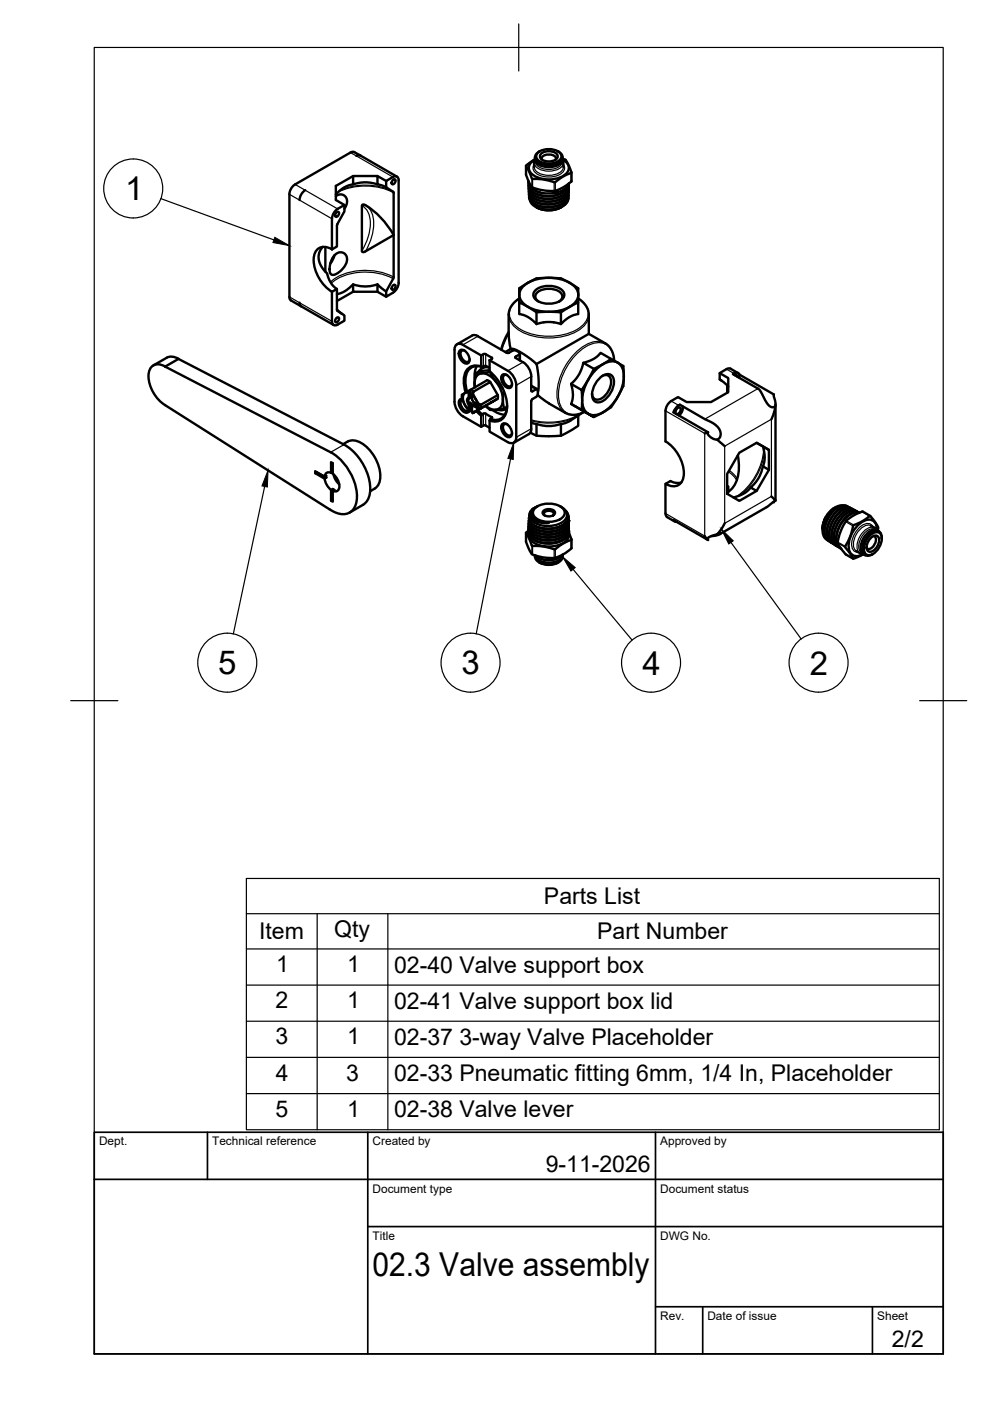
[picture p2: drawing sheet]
<svg xmlns="http://www.w3.org/2000/svg" width="210mm" height="297mm" viewBox="0 0 210 297" stroke-linecap="round" stroke-linejoin="round" font-family="sans-serif">
<!-- layer: Visible Narrow -->
<g fill="none" stroke="#000" stroke-width=".25">
<path d="M62.6 39.1l9 5.2M74.3 32.3l9 5.2M111.5 35.2v1.8M112.8 37.8v1.9M112.9 37.9v1.9M113.3 34.9a1.52 1.52 0 0 0 1 2.2 5 5 0 0 0 5-.6 1.23 1.23 0 0 0 .2-1.6M113.3 34.5a2.37 2.37 0 0 0 2.4 1.7 3.7 3.7 0 0 0 3.7-1.3l.1-.4M113.3 35.4a2.37 2.37 0 0 0 2.4 1.7 3.7 3.7 0 0 0 3.7-1.3l.1-.4M113.5 34.2a1.87 1.87 0 0 0 1.8 1.6 3.8 3.8 0 0 0 3.7-.9l.2-.7M117.5 38.6v1.9M117.8 38.6v1.8M121.1 36.7v1.8"/>
<path d="M61.4 41.2l9 5.2M71.6 40.8a13.3 13.3 0 0 1 11.9 .1M72.1 40.4a13.3 13.3 0 0 1 11.3 .3M76.7 43.6a4.3 4.3 0 0 1 1.8 4.5l-.7 2.9-1.1 2.2M77.5 43.5a4.5 4.5 0 0 1 1.7 4.4 12.4 12.4 0 0 1-1.7 5.4M83.4 59.1a12.8 12.8 0 0 0-12.6 .5l-.6 .5M83.5 58.8a13 13 0 0 0-12.9 .5l-.5 .5M61.4 62.9l9 5.2M101.3 71.3l-3.2 1.8M102.5 75.1v2.5M103 75.1v2.5M104.2 75.8v.3"/>
<path d="M107.8 70.8l-.8 1.7-.6 1.7M107.9 66.8a4.5 4.5 0 0 0 2.9 3.7 12.8 12.8 0 0 0 12.7-1.1 3.6 3.6 0 0 0 1.4-2.6M109.3 75.6v.3M110.1 75.2v1.1M110.1 63.3a3.5 3.5 0 0 0-1.6 4.8 9.2 9.2 0 0 0 7.3 3.2 10.8 10.8 0 0 0 7.9-2.5 3.2 3.2 0 0 0-.3-4.9l-.8-.6M110.9 76.8l-3.2 1.8M112.6 79.8l-3.1 1.9M128.3 72.8a4.5 4.5 0 0 0-4.6 .6 12.7 12.7 0 0 0-5.5 11.6 3.6 3.6 0 0 0 1.6 2.5M130.2 76.5a3.5 3.5 0 0 0-3.3-3.9 9.2 9.2 0 0 0-6.5 4.8 10.7 10.7 0 0 0-1.7 8.1 3.2 3.2 0 0 0 4.4 2.2l.9-.4M154 78.3l1.6 .9M72.9 94.3l-2.8 1.6M102.5 87.7v2.5"/>
<path d="M103 87.7v2.5M104.2 88.5v.2M112.6 82.8l.3 .2M112.6 82l1 .6M112.6 90.9l-3.1 1.8M122.6 88.1a13.1 13.1 0 0 1-10 1.1M122.9 87.7a13.1 13.1 0 0 1-10.2 1.3M141.1 87.1l8.3 4.8v21.8l-8.3-4.8M142.3 85l1.6 .9M153.6 94.6l10-5.7v16.3l-10 5.8zM154.6 99.7l1.2 1.1 .5 .7M160.7 82.4l-11.3 6.5"/>
<path d="M161.9 95.2a13.3 13.3 0 0 1-5.8 10.1M162.1 95.8a13.4 13.4 0 0 1-5.4 9.3M111.5 113v1.9M112.8 115.7v1.8M112.9 115.7v1.9M117.5 116.5v1.8M117.8 116.4v1.9M119.1 117.7a4.4 4.4 0 0 1-5.4 .1M121.1 114.5v1.8M154.4 100l.9 .7 .9 1.2M177.6 114.9l1.6 .9M177.6 115.1l1.6 .9"/>
<path d="M179.3 110.6l1.6 .9M179.3 117.5l1.6 .9M179.4 110.4l1.6 .9M182.8 108.5l1.6 .9M184.7 111.5a2.37 2.37 0 0 0-2.7 1.2 3.7 3.7 0 0 0-.7 3.9l.3 .2M185.1 111.7a1.52 1.52 0 0 0-2.5-.2 5 5 0 0 0-1.9 4.7 1.23 1.23 0 0 0 1.3 .9M185.4 111.9a2.37 2.37 0 0 0-2.7 1.2 3.7 3.7 0 0 0-.7 3.9l.3 .3M185.6 112.3a1.87 1.87 0 0 0-2.3 .8 3.8 3.8 0 0 0-1.1 3.6l.6 .5"/>
</g>
<!-- layer: Visible -->
<g fill="none" stroke="#000" stroke-width=".51">
<path d="M74.9 39.1l-.9 .2-1.1 .5-1.7 1.4M74.9 37.3l-3.7 2.1v3l1.8 1.1M75.6 33h.8l7.8 4.5M76.3 32.9l-1.3-.7-.6 .1-12.1 7-.6 .7-.3 1v22.4l.3 .3 9 5.2M80 37.3h-5.1v1.8l2.2-.4h1.5l1.4 .4M81.9 38.4l-1.9-1.1v1.8l.9 .2 1 .4M83.2 38.2l.2-.2 .4 .1a.66 .66 0 0 1-.1 .7 .66 .66 0 0 1-.6 .2zM111.5 35.2v1.8l1 2.3a1.16 1.16 0 0 0 1.2 .7l3 .5h.9l1.1-.4 2.5-1.6v-1.9M112.1 38.4l.1 .8 .3 .6 .7 .5 1.2 .5M112.1 39.3h.1M112.1 38.6a2.76 2.76 0 0 0 2.4 2.2M112.1 39l.2 1 .8 .8 1.3 .5 1.5 .3 1.9-.2 .9-.4 1.3-.8 .5-.9-.8 .9-1.6 .6"/>
<path d="M113.4 33.4v.4M113.4 33.9l-.2 .5v1M113.4 33.8a2.24 2.24 0 0 0 2.3 1.6 3.5 3.5 0 0 0 3.5-1.3l.1-.3M113.4 33.8a1.81 1.81 0 0 0-1.3 1.6 1.81 1.81 0 0 0 1.1 1.8 6.3 6.3 0 0 0 6.8-.3 1.76 1.76 0 0 0-.7-3.1M114 32.4a3.6 3.6 0 0 1 5 .4 1.61 1.61 0 0 1-1.8 1.8l-1.1 .1a2.26 2.26 0 0 1-2.4-1.6zM114.4 32.1a1.3 1.3 0 0 0-.9 1.2 1.3 1.3 0 0 0 .8 1.2 4.4 4.4 0 0 0 4.6-.3 1.19 1.19 0 0 0-.5-2M114.7 32.7a2.5 2.5 0 0 1 3.5 .3 1.54 1.54 0 0 1-1.8 1.2 1.54 1.54 0 0 1-1.9-1.2zM114.9 33.8a1.19 1.19 0 0 1 1.5-1 1.19 1.19 0 0 1 1.5 1M118.2 32.1l.2 .1M119.3 33.6l.6 .3 1.1 2.2a.42 .42 0 0 1 .2 .5 .42 .42 0 0 1-.6 .2l-1.2 .6-1.2 .8a.83 .83 0 0 1-1.3 .2l-1.9-.4-1.6-.1a.61 .61 0 0 1-.6 0 .61 .61 0 0 1-.3-.6l-1-2.2 1.9-1.3M119.3 33.9l.1 .4v1.1M119.3 33.4v.4"/>
<path d="M120.5 39.9l-.1 1.1-.9 .8-1.5 .7-1.5 .2-2.1-.2-1.3-.5-.8-.8-.1-1M120.6 39.7l-.4 1-.7 .6-1.3 .6-1.8 .3-1.5-.1-1.4-.5-.9-.6-.4-.5-.1-.6M120.6 39.3l-.2 .9-.6 .9-1.5 .7-1.6 .3h-1.5l-1.9-.6-1-.9-.2-1M120.6 39.6v.1M120.6 38.9l-.5 .9-.6 .5M120.6 38.9l-.2 .9-.8 .8-1.1 .6-1.9 .4-1.6-.1-1.7-.6-.9-.7-.3-.9M64.7 40.3a2.65 2.65 0 0 0-1.2 2.1M68.4 52.4l-.7 1.1-.2 1.1 .3 1.1 .8 1.5a2.97 2.97 0 0 1 1.1 1.9l.8 1.3 .9 .9M69 52.4v5.2M70.4 52.9a2.38 2.38 0 0 0-2.8-.3 2.38 2.38 0 0 0-1.1 2.5 8.5 8.5 0 0 0 3.9 6.8M70.8 54.3a1.54 1.54 0 0 1 2.2-.6 1.54 1.54 0 0 1 .3 2.3l-.9 1.3-1 .7a.9 .9 0 0 1-1.2 .2 .9 .9 0 0 1-.3-1.1l.1-1.2zM70.9 54.1l-.2 .8-.7 1"/>
<path d="M71.2 41.6l.4-.3 .7-.1 .5 .1 .5 .5 .3 .6v.6l-.6 1.2M71.3 45.1l.2-.2 .3 .1a.66 .66 0 0 1 0 .7 .66 .66 0 0 1-.7 .2zM71.6 44.3a2.65 2.65 0 0 0-1.2 2.1v6.5l1-.6v-4.5l1.6-3v-1.3l-1.4 .8M77.5 43.5l-.5-.1-.3 .2 .1 9.7 .6 .1 6.1-3.6a17.6 17.6 0 0 0-6-6.3M83.5 40.9v17.9l-1.6 3v1.1a3.8 3.8 0 0 0 2.6-2.5v-.4M83.5 40.9l-1.6-1.2v-1.3l1.4-.9a.74 .74 0 0 1 .9 0 .74 .74 0 0 1 .3 .7v21.8M112.2 41.1h.1M112.2 41.7h.1M113.6 43.8l1.1 .5 1.3 .2 1.4-.1 1.5-.4M113.9 44l.1 .1M117.9 40.8l.2 .5M118.1 40.8l-1.4 .2-2.3-.2"/>
<path d="M118.1 40.7h.1M118.9 44l-1 .3M118.9 44a5.3 5.3 0 0 1-4.9 .1M119.1 43.9l-.9 .4-1.4 .3-1.8-.2-1.2-.4M120.5 41.7a2.52 2.52 0 0 1-2.3 2.5l-1.5 .3-2.3-.3-1.4-.7-.5-.6-.1-.6M120.5 41.1l-.2 1-.7 .9-1.3 .6-1.6 .3-1.6-.1-1.7-.5-1-.9-.2-1M120.5 42l-.1 .7-.3 .4-1.2 .9M120.5 41.4v.1a3.5 3.5 0 0 1-3.5 2.4h-1.3l-1.8-.4-1.3-.8-.4-1M120.5 40.5l-.2 1.1-.9 .9-1.6 .6-1.5 .2-1.6-.1-1.5-.6-.9-.9-.1-.9M120.5 40.9a3.3 3.3 0 0 1-3.2 2.4h-1.9l-1.7-.4-1.1-.8-.4-1M120.5 40.8h.1M120.6 40.2l-.4 1-.8 .8-1.4 .5-1.4 .3-1.5-.1-1.6-.5-1.1-.8-.3-.9"/>
<path d="M120.6 40.2h.1M35 77.7a2.16 2.16 0 0 0-2.5-.2 2.16 2.16 0 0 0-1 2.3 7.8 7.8 0 0 0 3.5 6.1M37.9 76.1a2.59 2.59 0 0 0-2.5-.3l-2.9 1.7M63.5 64.2l.4 .8M70.4 61.9l1-.6 .1 4.5 1.5 1.1v1.1l-1.4 .8a.74 .74 0 0 1-.9 .1 .74 .74 0 0 1-.3-.8zM71.3 67.5l.2-.2 .3 .1a.66 .66 0 0 1 0 .6 .66 .66 0 0 1-.7 .3zM71.4 65.6l1.2 1M74.9 60.3v1.6h5.1M74.9 61.9l-3.5 1.9M80 60.3l-2.4 .4-2-.2a.81 .81 0 0 0-1.2 .2l-1.6 1.2-1.4 .5M81.9 61.8l-1.9-1.5v1.6l1.9 1M83.2 60.6l.2-.2 .4 .1a.66 .66 0 0 1-.1 .6 .66 .66 0 0 1-.6 .3z"/>
<path d="M97.5 74.3a1.39 1.39 0 0 1 1.8 1.1 1.24 1.24 0 0 1-.2 1.7 2 2 0 0 1-1.6-2.8zM98.5 74.4l-.3-.1a1.1 1.1 0 0 0-.2 1.8 .97 .97 0 0 0 1.5 .4l.1-.3M100.1 71.2l-3.2 1.8M100.1 71.1a1.25 1.25 0 0 1 1.2 .2l6.1 3.5M100.9 79.1l-.3 1.9 .1 1.1M101.1 77.6l-.4 1.3v1.5M102 77.7v-2.3l-3.9-2.3a1.08 1.08 0 0 0-1.2-.1 1.08 1.08 0 0 0-.5 1.1v11.1a3.9 3.9 0 0 0 1.7 3.1l3.9 2.2v-2.4M102 77.7l.2 .1M102 77.7a2.62 2.62 0 0 0-3.7 2.6l.1 1.4 .3 1.5M102.2 77.8l.8-.2 .8 .4M102.2 77.8a2.5 2.5 0 0 0-3.5 2.5v1.3l.3 1.5M102.5 75.1h.5"/>
<path d="M102.5 75.1l-.5 .3M102.5 77.9l-.3 .2M103 75.1l1.2 .7M103.1 77.7l-.6 .2M103.6 77.9a1.84 1.84 0 0 0-2.1 .9M103.8 78.5l-2.1 .2-.8 .4M103.8 76.4v2.3a9.9 9.9 0 0 1 3.7 8.3 2.56 2.56 0 0 1-3.7 2.2M103.8 76.4l3.9 2.2M103.9 78.9l1 1.8 1.7 1.6M103.9 78.8l-1.9 .4-1.1-.1M104.3 75.8v.3l-.5 .3M106.5 79.5a1.39 1.39 0 0 1 1.8 1.1 1.24 1.24 0 0 1-.2 1.7 2 2 0 0 1-1.6-2.8z"/>
<path d="M107.1 74.6l1.3-.7 .9 .2 2.3 1.4 2.1 1.7M107.4 74.8h.5l.7-.4a1.28 1.28 0 0 1 1.6 .6l-.1 .2M107.5 79.5h-.3a1.1 1.1 0 0 0-.2 1.8 .97 .97 0 0 0 1.5 .4l.1-.3M107.7 78.6a3.9 3.9 0 0 1 1.8 3.1v11a1.08 1.08 0 0 1-.6 1.2 1.08 1.08 0 0 1-1.2-.2M107.8 70.4l-.9 1.8-.6 1.9M109.3 75.6v.3M109.3 75.9l1.6 .9M110.1 75.2l-.8 .4M110.1 64.1l1.8 1 1.8 1.1v2.5l-1.8-1.5-.9-.4-.9-.2v-4.6a.98 .98 0 0 1 .7-1.3l.7-.5a6.1 6.1 0 0 1 4.9-1.3h.3a6.8 6.8 0 0 1 5 1.6l.2 .2a1.1 1.1 0 0 1 .7 1.5v1.9M110.1 63.3l-.8 .6-.8 .9a3.3 3.3 0 0 0-.7 2l.1 4.5 .4 2.7M110.2 74.9v1.5M110.9 76.8a3.8 3.8 0 0 1 1.7 3v3l.3 .2 .7-.4"/>
<path d="M110.9 60.7a9 9 0 0 1 10.9 0 2.45 2.45 0 0 1-.5 4 9.2 9.2 0 0 1-10.4-.4 2.36 2.36 0 0 1 0-3.6zM113.6 61.5a4.6 4.6 0 0 1 5.9 .4 1.62 1.62 0 0 1-1.4 2.2 4.5 4.5 0 0 1-4.9-1 1.23 1.23 0 0 1 .4-1.6zM113.7 66.2h5.2v2.5l-2.2-.4-1.7 .1-1.3 .3M113.7 77.2l.5 3.5-.2 2.4M114.2 63.9a1.21 1.21 0 0 1-.7-1.2 1.21 1.21 0 0 1 .9-1 4 4 0 0 1 4.7 .7 1.16 1.16 0 0 1-.6 1.5M115.3 68.3h.1M117.4 68.3h.1M118.9 66.2l1.9-1.1 1.8-1v2.5l-.9 .2-.9 .4-1.9 1.5M122.6 63.3l1.4 1.2a3.4 3.4 0 0 1 .8 2.3v4l4.2 2.5 .9 1.6 .3 1.6M123.7 76.9l-.9 2.5-1.7 2M124.9 70.8l-11.1 6.4M125.9 78.2l-1.2 2.3-1.4 2.2"/>
<path d="M126.4 78.3a4.6 4.6 0 0 1 4.1-1.6 3.2 3.2 0 0 1 1.7 3.7 9.3 9.3 0 0 1-5.5 7.5 2.45 2.45 0 0 1-3.2-2.4 9.5 9.5 0 0 1 2.9-7.2zM127.7 79.7a1.23 1.23 0 0 1 1.4 0 1.23 1.23 0 0 1 .5 1.3 4 4 0 0 1-3 3.7 1.18 1.18 0 0 1-1.1-1.2M129.6 76.1l-2.2 1.4-1.5 .7-2.2-1.3 2.3-.9 1.3-1.2 4.1 2.4a1.12 1.12 0 0 1 .8 1.5v.5a6.2 6.2 0 0 1-1.2 4.9l-.2 .3a7.5 7.5 0 0 1-4.1 3.7l-.8 .3M152.6 79.1l1.8 1.1v2.9l-3.7 2.1h-5.1l-1.9-1a3.4 3.4 0 0 0-2.6 2.9v6.5a8.2 8.2 0 0 1 3.8 7.6 2.15 2.15 0 0 1-3 1.7l-.8-.3M155.6 79.2l-.2 .1 5.4 3.2 .4 .4 1.4 2.6 .6 .6a.87 .87 0 0 0 1.2 0M155.6 79.2a.72 .72 0 0 1 1.2 .2M155.8 79.5l.4 .1 .1 .3M156.5 79.1l-1.6-.9-.9 .1-1.4 .8v1.3l.5 .4M35 85.9l34.9 22.1a4 4 0 0 0 4.5 .5 5.4 5.4 0 0 0 .9-5.8 11.6 11.6 0 0 0-5.2-6.8l-35.1-18.2 2.8-1.6 35.1 18.2a11.5 11.5 0 0 1 5.6 10 3.5 3.5 0 0 1-1.6 2.7M72.7 94.2a3.4 3.4 0 0 1 4.9 .5 8.5 8.5 0 0 1 2.9 7.4 2.96 2.96 0 0 1-2 2M98 84.6h-.3a1.64 1.64 0 0 0 .3 2.4 .92 .92 0 0 0 1.5 .1M98 84.7a1.07 1.07 0 0 0-.1 1.6l.2 .4a.93 .93 0 0 0 1.3 .3"/>
<path d="M99.4 84.3a.86 .86 0 0 0 0 1.5M99.4 83.3a.93 .93 0 0 0-1.3 1l.5 1.6 .8 .9M99.5 85.5l.2-.1v1.7l-.2 .1-.1-.3zM99.5 84.5l-.2 .4 .2 .6M99.7 87.1l.4 .2M99.7 82.7v1.6l-.2 .2-.1-.1 .1-1.6M99.7 85.4l.3 .2 .4 .2M99.7 84.3l.4 .1M99.8 82.6l.6 .4M100.1 86.2l.1 1.4M100.1 83.7l.8 .9M100.2 83.2l-.1 1.5 .2 .5"/>
<path d="M100.3 85.9l.2-.2 1.5 .9-.3 .1-.4-.1-1-.6zM100.3 85.9l-.2 .3M100.3 85.9h-.1M100.3 85.2l1.4 .7M100.3 86l-.2 .2M100.7 85.4l-.2 .3M100.7 82.1a2.57 2.57 0 0 1 1-2.9 3.7 3.7 0 0 1 3.8 2.2 5 5 0 0 1 .7 4.8 1.93 1.93 0 0 1-2.8 .1l-.5-.3 .1 .2a2.45 2.45 0 0 0 2.7 .6l1.2-.2 .6-.3M100.9 84.6l.4 1.1M100.9 87.2l-.8 .1M101 87.1l1 1M101.3 86.6l-.4 .6M101.3 87l.9 .8"/>
<path d="M101.7 86.7l-.8 .5M102 86.6l3.5-2.1-5.3 3.1 .7-.4M102 85.8v.8M102.2 87.8l.6-.2 1.5 .8M102.2 87.8l-.2 .3M102.5 90.2h.5l.8 .5M102.5 90.2l-.5 .3M103.8 89.2v2.3l3.9 2.3M104 81l-.7-.4-4.5 2.6a1.08 1.08 0 0 0-.9 .7 1.08 1.08 0 0 0 .2 1.1l1.4 2.2M104.2 88.5l.1 .1-.5 .6M104.4 86.9l1.4 .8 1.2 .2M105.5 83.8l-3.8 2.1-.8-1.3"/>
<path d="M105.5 83.8l-1.6-2.8-3.7 2.2 .7 1.4M105.5 83.7v.8M106.5 89.9a1.39 1.39 0 0 1 1.8 1.1 1.24 1.24 0 0 1-.2 1.7 2 2 0 0 1-1.6-2.8zM106.8 82.9l-.2 2.1 .3 1.6M107.5 86.6l-.3 .1M107.5 86.5a1.94 1.94 0 0 1-2 .4M107.5 86a2.58 2.58 0 0 1-3.5 2.8M107.5 90l-.3-.1a1.1 1.1 0 0 0-.2 1.8 .97 .97 0 0 0 1.5 .4l.1-.3M112.6 85.1l.1 5.8a1.26 1.26 0 0 1-.6 1.1l-3.2 1.9M112.6 81.8l1.3 .7M113.6 82.5l.4 .1v.2a1.59 1.59 0 0 1-1.2 1.9l-.2 .3M113.7 89.9v2.5"/>
<path d="M114 83.7l2.4 1.8M116.4 85.5l4.2 2.3 1.9 .1 1.5-.6M118.9 89.9v2.5M121.1 81.4l2.2 1.3v4.2l-2.2-1.3 .4-1.7zM121.1 85.6l4.8 2.8-2.6-1.5M122.1 86.2h.1M122.6 88.1v2.2l-1.4 .9a6.2 6.2 0 0 1-4.8 1.3h-1.4a4.2 4.2 0 0 1-2.6-.8M123.3 87.6l-3.1 2-2.5 .6-1.9 .1-3.2-.7M126.8 80.5a2.14 2.14 0 0 1 2.9-.9 2.96 2.96 0 0 1 0 3.3 3.9 3.9 0 0 1-2.9 2.4 1.62 1.62 0 0 1-1.2-2.3 5.5 5.5 0 0 1 1.2-2.5zM143.3 87.7v-.6a.82 .82 0 0 1 .9-.7 .96 .96 0 0 1-.7 1.4M144.7 86.1a2.03 2.03 0 0 1-.7 2M150.1 91.7l-.1 .2 .2 .4 .8 .6a1.12 1.12 0 0 0 1.5 0 1.12 1.12 0 0 0 .2-1.4l-.5-1-.7-.6-7.4-4.1-.7 .6-.6 1 7.3 4.3-.7 .2"/>
<path d="M152 93.2l1.6 1.4M152.6 80.4l1.8 1.5M154.2 81.7v1.6M156.4 96.5a8.5 8.5 0 0 1-1.1 7l-1.1 .9M156.7 80.1v-.7l7.4 4.2 .3 2.4-.2 1.2-.6 1.7M156.8 96l3.6-2.1 2.6 1.5v4.2l-2.6 4.5-3.6 2.1-2.6-1.5v-4.2zM160.4 93.9l1.4 .7M161.8 98.9l-1 2.5-1.6 2 1.2 .7M163 95.4l-1.2-.8 .3 2.2-.1 1.2-.2 .9 1.2 .7M164.4 85.7v20.5M66.8 100.3l2 1.2 .4-.2-2-1.2-.4 .2v-.4l2 1.2 .4-.3v.5M68.8 101.5l.5 1.3 .9 1.1"/>
<path d="M70.2 100.3a.9 .9 0 0 0-1.4 .8M70.5 100.1l-.3 .2v-2.3l.3 .2v2.3a2.92 2.92 0 0 1 1.2 3.4l-.7 .3-.4-.1-.1-.4-.3 .2v2.3l.3-.2M70.6 103.7l.3 .2-.4 .2v2.3l-.3-.2M70.7 100.6l.3 .9 .9 1.2M76.9 107l-2.8 1.7M111.5 113v1.9l1.1 2.4a4.1 4.1 0 0 0 2.6 .9l2.5 .1 2.1-1 1.4-1v-1.9M112.1 112.2h.1M112.1 112.5l-.6 .5 1.3 2.7 2.3 .2 1.8 .4a.94 .94 0 0 0 1.4-.3l1-.7 1.3-.7a.43 .43 0 0 0 .6-.2 .43 .43 0 0 0-.2-.5l-.4-.9M112.1 112.5l.1 1 .4 .5 .7 .5 1.7 .6 1.6 .1 1.9-.4 1.3-.7 .7-1.1 .1-.7-.1 1-.5 .6-1.1 .7-1.6 .5h-2.4l-1.4-.5-.9-.6a1.5 1.5 0 0 1-.5-1.5zM112.1 111.9l.1 .8 .7 1 1.3 .6 1.7 .3 1.9-.2 1.5-.6 .9-.8 .4-1v-.4v.7l-.3 .6-1.1 .9-1.3 .5-1.9 .3-1.5-.3-1.4-.5-.9-.9-.1-1M112.1 111.3l.2 1 .8 .8 1.2 .6 1.5 .2h1.4l1.8-.5 1-.7 .6-1.1-.1-.6 .1 .5-.3 .7-1.2 1.1-1.6 .5-1.6 .1-1.6-.2-1.2-.5-.8-.8-.2-.5 .1-.6M112.1 110.4h.1"/>
<path d="M112.2 109.8h.1M112.4 109.2h.1M113.1 107.9l-.6 .5M113.4 117.8a1.8 1.8 0 0 0 1.7 1.7 3.7 3.7 0 0 0 4.1-1.1l.1-.4M113.5 107.7a4.7 4.7 0 0 1 6.1 .4 1.65 1.65 0 0 1-1.5 2.3 4.6 4.6 0 0 1-4.9-1.1 1.26 1.26 0 0 1 .3-1.6zM113.5 107.6l-.7 .5 .3-.2M113.5 107.6l-.4 .3M114 107.3l-.8 .5-.4 .6-.1 .5 .2 .6 .5 .6 1 .5 1.9 .3-2-.1-1.3-.6-.4-.5-.2-.6 .1-.6 .3-.4M114.3 119.2a4.3 4.3 0 0 0 4.1 0M115 110.8h.1M115.1 108.4a1.62 1.62 0 0 1 2.6 .3 1.51 1.51 0 0 1-2.7 0zM115.5 109.3l-.2-.4a1.27 1.27 0 0 1 2.1 0l-.2 .4"/>
<path d="M115.9 110.9h.1M118.7 107.3l1.2 .9 .3 1a3.3 3.3 0 0 1-3.3 2.3l-2.1-.1-1.6-.6-.9-1-.1-.7 .3-.7M119.2 117.7l-1.1 .8-1.6 .3-1.7-.2-1.2-.8M119.3 117.6v.4M119.3 117.6a2.5 2.5 0 0 1-2.8 1.7 2.91 2.91 0 0 1-3.1-1.6M120 108.4l.5 1v.6l-.4 .6-1.2 1-1.9 .5-2-.1-1.5-.5-1.1-.9-.2-.5v-.6M120 108.4l.5 1.1-.1 .6-.3 .5-1 .8-1.8 .6-2 .1-1.9-.6-1-.9-.2-.6v-.5M120.5 109.8a2.68 2.68 0 0 1-2.6 2.7l-2.2 .2-1.7-.3-.9-.4-.7-.7-.2-.5v-.7M120.5 109.9l-.1 .9-.9 1-1.3 .6-1.7 .3-1.9-.1-1.4-.6-.9-.9-.1-.9M120.5 109.5l-.3 1-.8 .8-1.2 .6-1.8 .2-1.5-.1-1.3-.4-1.2-.9-.2-.9M120.5 110.4l-.1 1-.8 1-1.4 .7-1.6 .2-1.6-.1-1.5-.4-1-.8-.4-.8 .1-.5 .1 1 .5 .6 .8 .5 1.7 .5h1.5l1.8-.4 1.2-.7 .6-.9 .1-.8M120.5 110.1l-.3 1-.9 .9-1.2 .5-1.7 .3-1.4-.1-1.6-.6-1-.8-.3-.9"/>
<path d="M120.5 110.7l-.2 1-1.1 1-1.2 .4-1.8 .3-1.9-.3-1.1-.5-.8-.7-.3-.9M120.5 110.7h.1M120.6 111.3l-.2 .8-.9 1-1.2 .6-1.7 .3-1.5-.1-1.6-.5-1.1-.8-.3-1M120.6 111.3h.1M120.6 111.9a3.2 3.2 0 0 1-3 2.6l-1.8 .1-1.9-.4-1.3-.8-.4-.6-.1-.6M120.6 112.5a2.46 2.46 0 0 1-1.8 3 6.1 6.1 0 0 1-6.4-1.1l-.2-.5-.1-1.1M120.6 112.7a2.76 2.76 0 0 1-2.4 2.3 6 6 0 0 1-5.7-1.1M141.5 109.7l1.5 .9M143.4 110.6h-.2l-.4-.3 7.3 4.2-.7-.8M144.4 102.3l-1.2 .1-1-.4-1.1 .6v6.3l.4 .7M152 113.3l.8-.3-.1 .2-.8 .3-1 .2M153.6 111l-.4 .7a2.73 2.73 0 0 1-1.6 1.7l-1.4 .6-.2 .2 .1 .3"/>
<path d="M154.2 103.1h.2v1.2M159.2 103.4l-1.4 1.2-2.3 .9M163.6 105.2l.8 1M164.1 106.4h-.1M164.4 106.2l-1.7 1.2-10.1 5.9M174.4 111.8v.2l.2-1.3 .5-1.1-.4 1-.3 1.7M176.2 115h.1M177.1 107.6a5.2 5.2 0 0 0-2.7 4.2M177.2 115.6v.1M177.5 115.3l.4 .7 .5 .4M178.6 107.2l-1.1 .1-.9 .7-1.2 1.3-.6 1.1-.3 1.4-.1 1.2 .4 .9 .6 .6M179.1 109.9l1.4-1.1 .8-.3 .9 .2a4.2 4.2 0 0 0-4 2.7 5.1 5.1 0 0 0-.7 3.9l-.2-1.4 .3-1.4 .7-1.6z"/>
<path d="M179.6 107.3a2.97 2.97 0 0 0-3.4 1.6l-.9 1.5-.5 1.7v.9l.2 .9 .7 .8M179.6 107.3h.1M179.8 107.5l-.6-.3h-.4l-1.3 .4-1 1-1.1 1.6-.5 1.7-.1 1.1 .4 1.1 .8 .7M180.1 107.6a2.95 2.95 0 0 0-3.3 1.4l-1.1 1.9-.4 1.7 .2 1.5 .7 .9M180.1 107.6h.1M180.4 107.8l-.8-.4-1.2 .3-1.4 1.1-.9 1.4-.6 1.6-.2 1.5 .3 1.1 .8 .8M180.7 107.9l-1-.2-1.2 .6-1.1 .9-.8 1.1-.6 1.6-.2 1.6 .2 1 .7 .8M180.9 108l-.6-.3h-.5l-1.1 .4-1.2 1-1 1.6-.5 1.3-.2 1.5 .4 1.3 .8 .7M181.2 108.2l-1-.2-1.1 .4-1.1 1-1 1.5-.5 1.3-.2 1.7 .3 1.1 .6 .6M181.4 108.3l-1-.3-1.2 .4-1.1 .9-1 1.4-.6 1.5-.2 1.7 .4 1.2 .8 .7M181.6 116.8l.8 .5 .6 .2M181.7 108.4l-.9-.1-1.2 .5-1 .8-1.1 1.5-.6 1.7-.1 1.2 .3 1.2 .6 .8"/>
<path d="M181.9 108.6a2.5 2.5 0 0 0-3.2 .9l-1.3 1.8-.6 2.1v1.1l.3 .7 .4 .6 .5 .3M184.2 113.8a1.62 1.62 0 0 1 2.5-.6 3.5 3.5 0 0 1-2.6 4.5 1.62 1.62 0 0 1-.7-2.4zM184.5 109.4l-1.7-.9-1.5 .6-1.2 .8-.7 .6-.6 .9-1 2.7a2.22 2.22 0 0 0 .7 2.5l.8 .9 1.6 1M184.7 111.5l.9 .5 .3 .4M184.7 114a.95 .95 0 0 1 1.3-.4 .95 .95 0 0 1 .4 1.3l-.4 .9a1.54 1.54 0 0 1-2 1 2.28 2.28 0 0 1 .7-2.8zM185.2 113.6a1.2 1.2 0 0 1 .2 1.9 1.2 1.2 0 0 1-1.7 .7M186 112.4a2.24 2.24 0 0 0-2.6 1.2 3.5 3.5 0 0 0-.6 3.6l.6 .5M186.1 112.5l.1-.7-1.4-2a.43 .43 0 0 0-.3-.4 .43 .43 0 0 0-.5 .3l-2.3 1.4a.9 .9 0 0 0-1 1l-.5 1.8-1 2.1 1 1.3 .7 1.2 2.1-1M186.3 112.6l-.4-.2a1.83 1.83 0 0 0-.7-1.9 1.83 1.83 0 0 0-2.1 0 6 6 0 0 0-2.9 6.5 1.83 1.83 0 0 0 2.8 .5M186.9 114.2a1.3 1.3 0 0 0-.5-1.5 1.3 1.3 0 0 0-1.5 .1 4.2 4.2 0 0 0-1.9 4.4 1.33 1.33 0 0 0 2.1 .3"/>
</g>
<g fill="#000">
<circle cx="118" cy="41.2" r=".25"/>
<circle cx="123.5" cy="77.7" r=".25"/>
<circle cx="100.4" cy="87.5" r=".25"/>
<circle cx="121.6" cy="80.9" r=".25"/>
<circle cx="112.2" cy="110.7" r=".25"/>
<circle cx="112.4" cy="109.2" r=".25"/>
<circle cx="112.9" cy="110.1" r=".25"/>
<circle cx="113.1" cy="110.2" r=".25"/>
<circle cx="113.3" cy="110.3" r=".25"/>
<circle cx="113.6" cy="110.5" r=".25"/>
<circle cx="113.7" cy="110.6" r=".25"/>
<circle cx="114.1" cy="110.7" r=".25"/>
<circle cx="114.2" cy="110.7" r=".25"/>
<circle cx="120.5" cy="110.4" r=".25"/>
</g>
<!-- layer: BORDER -->
<path d="M20 10.1h180v276.9h-180zM110 5.1v10M15 148.6h10M195 148.6h10" fill="none" stroke="#000" stroke-width=".25"/>
<!-- layer: Parts Lists -->
<path d="M52.2 186.3h147v53.2h-147zM52.2 193.7h147M67.2 193.7v45.8M82.2 193.7v45.8M52.2 201.2h147M52.2 208.9h147M52.2 216.5h147M52.2 224.2h147M52.2 231.9h147" fill="none" stroke="#000" stroke-width=".25"/>
<!-- layer: Balloons -->
<g fill="none" stroke="#000" stroke-width=".25">
<circle cx="28.2" cy="40" r="6.3"/>
<circle cx="48.2" cy="140.5" r="6.3"/>
<circle cx="99.8" cy="140.5" r="6.3"/>
<circle cx="138" cy="140.5" r="6.3"/>
<circle cx="173.6" cy="140.5" r="6.3"/>
</g>
<!-- layer: 0 -->
<path d="M58.3 50.3l3.1 1.8-3.5-.7zM108.9 93.9l-.1 3.5-1.1-.2zM56.8 99.7l-.1 3.6-1.2-.3zM152.9 112.2l2.6 2.5-1 .6zM119.3 118l2.7 2.3-.9 .8z" fill="#000" stroke="#000" stroke-width=".21"/>
<path d="M34.1 42.1l24 8.8M108.2 97.3l-7.2 37.1M56.1 103.2l-6.6 31.2M155 115l14.9 20.5M121.5 120.7l12.5 15" fill="none" stroke="#000" stroke-width=".25"/>
<!-- layer: TITLEBLOCK -->
<path d="M20 240.1h180v46.9h-180zM20 250h180M44 240.1v9.9M78 240.1v46.9M139 240.1v46.9M78 260.1h122M139 277.1h61M149 277.1v9.9M185 277.1v9.9" fill="none" stroke="#000" stroke-width=".36"/>
<g font-size="7">
<text x="26.6" y="42.5">1</text>
<text x="46.2" y="143">5</text>
<text x="97.8" y="143">3</text>
<text x="136.2" y="143">4</text>
<text x="171.7" y="143">2</text>
<text x="79" y="270.6">02.3 Valve assembly</text>
</g>
<g font-size="4.9">
<text x="115.3" y="191.7">Parts List</text>
<text x="54.9" y="199.2">Item</text>
<text x="70.9" y="198.7">Qty</text>
<text x="126.6" y="199.2">Part Number</text>
<text x="58.6" y="206.1">1</text>
<text x="73.6" y="206.1">1</text>
<text x="83.5" y="206.2">02-40 Valve support box</text>
<text x="58.4" y="213.8">2</text>
<text x="73.6" y="213.8">1</text>
<text x="83.5" y="213.9">02-41 Valve support box lid</text>
<text x="58.4" y="221.4">3</text>
<text x="73.6" y="221.4">1</text>
<text x="83.5" y="221.5">02-37 3-way Valve Placeholder</text>
<text x="58.5" y="229.1">4</text>
<text x="73.4" y="229.1">3</text>
<text x="83.5" y="229.2">02-33 Pneumatic fitting 6mm, 1/4 In, Placeholder</text>
<text x="58.4" y="236.8">5</text>
<text x="73.6" y="236.8">1</text>
<text x="83.5" y="236.9">02-38 Valve lever</text>
<text x="115.7" y="248.5">9-11-2026</text>
<text x="189.1" y="285.7">2/2</text>
</g>
<g font-size="2.5">
<text x="21" y="242.9">Dept.</text>
<text x="45" y="242.9">Technical reference</text>
<text x="79" y="242.9">Created by</text>
<text x="140" y="242.9">Approved by</text>
<text x="79" y="252.8">Document type</text>
<text x="140" y="252.8">Document status</text>
<text x="79" y="262.9">Title</text>
<text x="140" y="262.9">DWG No.</text>
<text x="140" y="279.9">Rev.</text>
<text x="150" y="279.9">Date of issue</text>
<text x="186" y="279.9">Sheet</text>
</g>
</svg>
